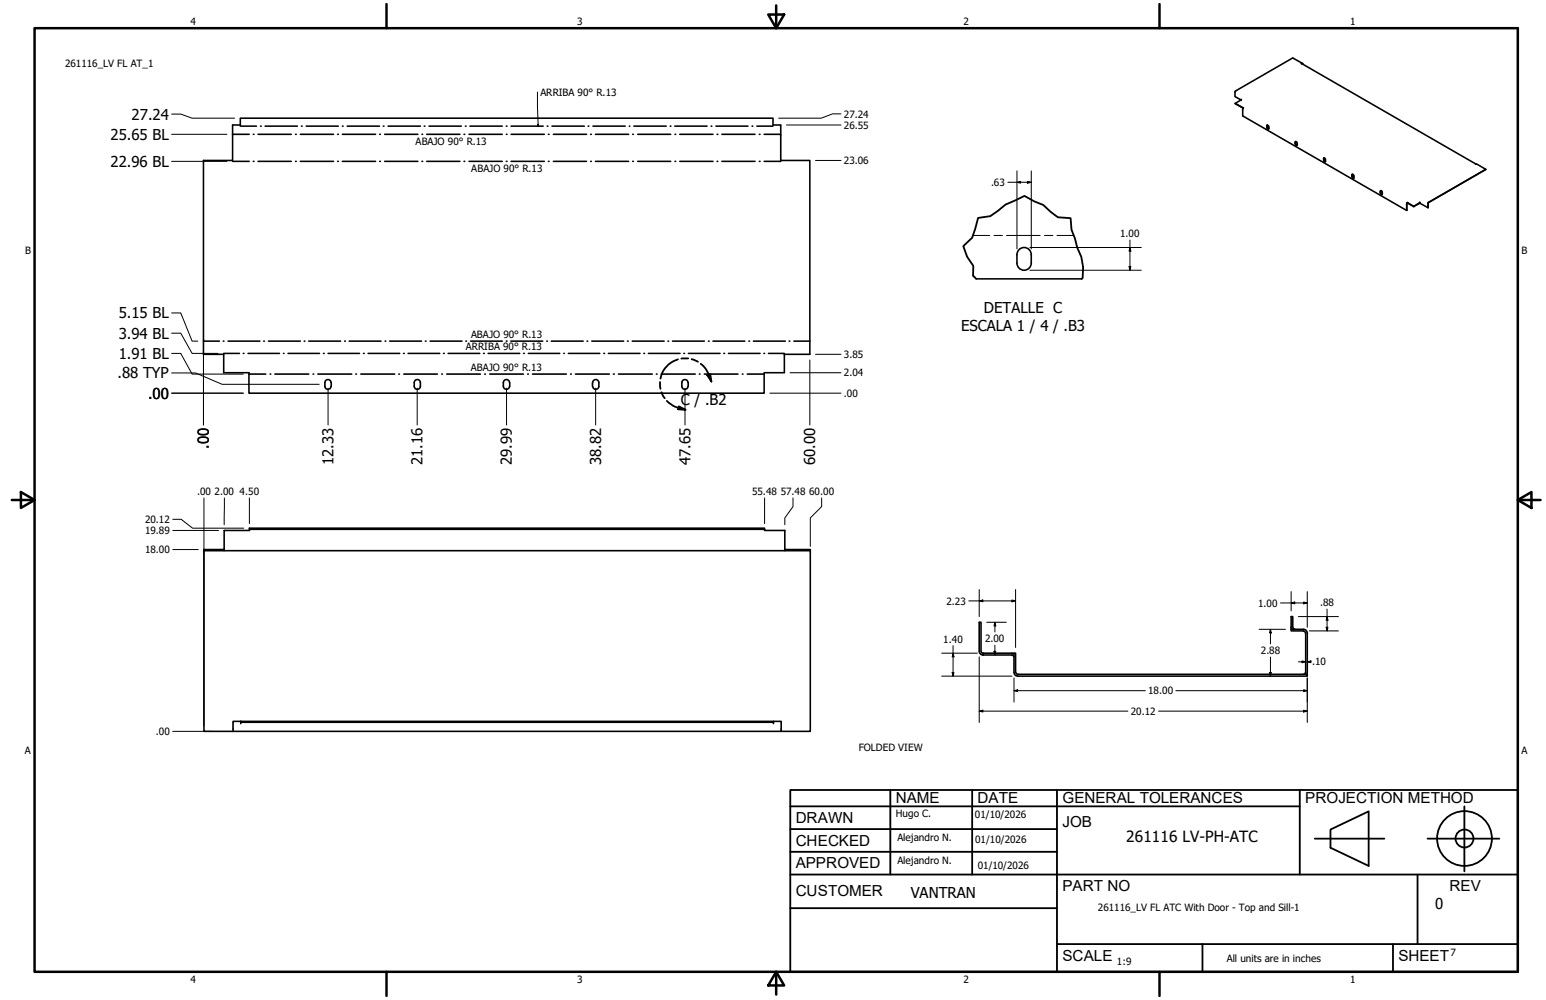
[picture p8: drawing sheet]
<svg xmlns="http://www.w3.org/2000/svg" width="432mm" height="279mm" viewBox="0 0 432 279" stroke-linecap="round" stroke-linejoin="round" font-family="sans-serif">
<!-- layer: GIGA_BendUp -->
<g fill="none" stroke="#000" stroke-width=".44">
<path d="M67.1 35.2h4.5M72.8 35.2h.2M74 35.2h9.1M84.2 35.2h.2M85.5 35.2h9M95.6 35.2h.2M97 35.2h9M107.1 35.2h.2M108.4 35.2h9M118.5 35.2h.2M119.8 35.2h9M130 35.2h.2"/>
<path d="M131.3 35.2h9M141.4 35.2h.2M142.7 35.2h9M152.8 35.2h.2M154.2 35.2h9M164.3 35.2h.2M165.6 35.2h9M175.8 35.2h.1M177 35.2h9.1M187.2 35.2h.2M188.5 35.2h9M198.6 35.2h.2"/>
<path d="M200 35.2h8.9M210.1 35.2h.1M211.4 35.2h4.5M62.5 98.7h4.4M67.9 98.7h.2M69.3 98.7h8.7M79.2 98.7h.1M80.5 98.7h8.7M90.4 98.7h.2M91.6 98.7h8.8M101.5 98.7h.2M102.8 98.7h8.8"/>
<path d="M112.7 98.7h.2M114 98.7h8.8M123.9 98.7h.2M125.2 98.7h8.8M135.1 98.7h.2M136.3 98.7h8.9M146.2 98.7h.2M147.6 98.7h8.7M157.5 98.7h.1M158.7 98.7h8.8M168.7 98.7h.1M169.9 98.7h8.9"/>
<path d="M179.8 98.7h.2M181.1 98.7h8.8M191 98.7h.2M192.3 98.7h8.8M202.2 98.7h.2M203.5 98.7h8.8M213.4 98.7h.2M214.6 98.7h4.5"/>
</g>
<!-- layer: GIGA_BendDown -->
<g fill="none" stroke="#000" stroke-width=".44">
<path d="M65 37.5h4.6M70.7 37.5h.2M72.1 37.5h9.2M82.5 37.5h.2M83.9 37.5h9.3M94.3 37.5h.2M95.6 37.5h9.3M106 37.5h.2M107.4 37.5h9.3M117.9 37.5h.1M119.2 37.5h9.3M129.6 37.5h.2"/>
<path d="M131 37.5h9.3M141.4 37.5h.2M142.7 37.5h9.3M153.2 37.5h.2M154.6 37.5h9.2M165 37.5h.2M166.3 37.5h9.3M176.7 37.5h.2M178.1 37.5h9.2M188.5 37.5h.2M189.9 37.5h9.2M200.3 37.5h.2"/>
<path d="M201.6 37.5h9.3M212.1 37.5h.2M213.4 37.5h4.7M65 45.1h4.6M70.7 45.1h.2M72.1 45.1h9.2M82.5 45.1h.2M83.9 45.1h9.3M94.3 45.1h.2M95.6 45.1h9.3M106 45.1h.2M107.4 45.1h9.3"/>
<path d="M117.9 45.1h.1M119.2 45.1h9.3M129.6 45.1h.2M131 45.1h9.3M141.4 45.1h.2M142.7 45.1h9.3M153.2 45.1h.2M154.6 45.1h9.2M165 45.1h.2M166.3 45.1h9.3M176.7 45.1h.2M178.1 45.1h9.2"/>
<path d="M188.5 45.1h.2M189.9 45.1h9.2M200.3 45.1h.2M201.6 45.1h9.3M212.1 45.1h.2M213.4 45.1h4.7M56.8 95.3h4.5M62.4 95.3h.1M63.7 95.3h8.9M73.7 95.3h.2M75 95.3h8.9M85 95.3h.2"/>
<path d="M86.2 95.3h8.9M96.3 95.3h.2M97.5 95.3h8.9M107.6 95.3h.2M108.8 95.3h8.9M118.8 95.3h.2M120.1 95.3h8.9M130.1 95.3h.2M131.4 95.3h8.9M141.4 95.3h.2M142.7 95.3h8.9M152.7 95.3h.2"/>
<path d="M154 95.3h8.9M164 95.3h.1M165.3 95.3h8.9M175.3 95.3h.2M176.6 95.3h8.9M186.6 95.3h.2M187.8 95.3h8.9M197.9 95.3h.2M199.1 95.3h8.9M209.2 95.3h.2M210.4 95.3h8.9M220.4 95.3h.2"/>
<path d="M221.7 95.3h4.5M69.5 104.5h4.7M75.4 104.5h.2M76.8 104.5h9.4M87.4 104.5h.2M88.8 104.5h9.4M99.4 104.5h.2M100.8 104.5h9.4M111.4 104.5h.2M112.8 104.5h9.4M123.4 104.5h.2M124.8 104.5h9.4"/>
<path d="M135.4 104.5h.2M136.8 104.5h9.4M147.4 104.5h.2M148.7 104.5h9.5M159.4 104.5h.2M160.7 104.5h9.5M171.3 104.5h.3M172.7 104.5h9.5M183.3 104.5h.2M184.7 104.5h9.5M195.3 104.5h.2M196.7 104.5h9.4"/>
<path d="M207.3 104.5h.2M208.7 104.5h4.7"/>
</g>
<!-- layer: Visible (ANSI) -->
<g fill="none" stroke="#000" stroke-width=".44">
<path d="M363.7 17.7v.1M65 34.9h2.1v-1.9h148.8v1.9h2.2v9.9h8.1v54.2h-7.1v5.1h-5.7v5.8h-143.9v-5.8h-7v-5.1h-5.7v-54.2h8.2zM346.6 27.9l-1.6 1M346.6 27.9l-1.7-.9 .2-1.6 16-9.2 2.6 1.5-.2 .1 48.7 28M346.7 27.7l-.1 .2M347.2 30.2l-2.2-1.3 2.3 1.3-.2 .1v2.1l45.8 26.4M353.8 35.1l.1-.2 .4 .3v.9l-.5-.4zM353.9 34.9v.7l.4 .4M361.8 39.6h.2l.3 .2v.8l-.5-.2zM361.9 39.6v.7l.4 .3M369.7 44.2l.3-.1 .2 .3-.1 .8-.3-.2zM369.8 44.1v.7l.4 .3"/>
<path d="M377.6 48.7l.5 .2v.9l-.5-.3zM377.8 48.7l-.1 .7 .4 .3M385.6 53.3l.4 .2v.9l-.4-.3zM385.6 53.3v.7l.5 .4M393.1 56.7l1.7 1M393.1 56.6l-.2 .2v2l.2-2.1M396.6 56.7l-1.8 1M412.2 45.9l.2-.1 2.6 1.5-16 9.2-.2 1.5-2.2-1.2v-.3l-1.8 1.2M415 47.4l-16 9.2-.2 1.4M415 47.3v.1M272.7 77.9h29.4M284.6 69.7a2 2 0 0 1 2.2-.4 2 2 0 0 1 1.2 1.9v2.3a2 2 0 0 1-1.9 2 2 2 0 0 1-2.1-2l.1-2.9z"/>
<path d="M92.5 106.9a.86 .86 0 0 0-.9-.9 .86 .86 0 0 0-.9 .9v1a.86 .86 0 0 0 .9 .9 .86 .86 0 0 0 .9-.9M92.5 106.9v1M115.9 106.3a.86 .86 0 0 1 1-.2 .86 .86 0 0 1 .5 .8v1a.86 .86 0 0 1-.8 .9 .86 .86 0 0 1-.9-.9v-1zM142.3 106.9a.86 .86 0 0 0-.9-.9 .86 .86 0 0 0-.8 .9v1a.86 .86 0 0 0 .9 .9 .86 .86 0 0 0 .8-.9M142.4 106.9v1M165.5 106.9v1M165.5 106.9a.86 .86 0 0 1 .9-.9 .86 .86 0 0 1 .9 .9v1a.86 .86 0 0 1-.9 .9 .86 .86 0 0 1-.9-.9M192.2 106.9a.86 .86 0 0 0-.9-.9 .86 .86 0 0 0-.9 .9v1a.86 .86 0 0 0 .9 .9 .86 .86 0 0 0 .9-.9M192.2 106.9v1M57 153.9v50.4h8.1M62.6 153.5h-5.6v.4h169.3v-.4h-7.1M69.7 147.9h143.9v-.3h-143.9v.6h-7.1v5.7"/>
<path d="M213.6 147.9v.3h5.6v5.3M219.2 153.5v.4M226.3 153.9v50.4h-8.1M360.6 175.2l.1 .6M360.6 175.3v-3h.5v2.9l.2 .5 .3 .1M364.1 176.3l.4 .3 .1 .3M364.1 175.8l.6 .2 .4 .8v11.1l-.1 .5M364.1 175.8h-3.5v.5h3.5M364.7 176.8v11M273.5 182l.4 .8 .6 .2M273.5 181.9v-8h.5v8M274 182l.1 .2 .4 .3"/>
<path d="M274.6 182.5v.5M274.6 183h8M274.6 182.5h8M282.6 182.5l.6 .2M282.6 183l.5 .3v.2M283.7 187.8v-5.3h-.5l.1 5.7 .3 .5 .7 .2h80.8v-.5h-80.9l-.5-.5M364.6 187.9l-.3 .4-.2 .1M67.2 201.5h-2.1v2.8h153.1v-2.8h-2.2M67.2 201.5v.7M67.2 201.5h148.8v.3h-148.8M216 201.8v.4"/>
</g>
<circle cx="363.7" cy="17.8" r=".22" fill="#000"/>
<!-- layer: Break Line (ANSI)-1 -->
<path d="M272.7 77.9l-.9-.9v-2.7l-1.7-2.5-1.1-3 2.5-2.4 1.7-5.5 3.4-.5 4.3-3.2 5.2-2.5 2.8 1.6 2.5 1 2 1.9 2.1 1.5 3.5 .3 .3 3.2 .9 2.4 .7 2.6 1.1 2.6 .5 2.8-.1 3.1-.3 .2" fill="none" stroke="#000" stroke-width=".51"/>
<!-- layer: Bend Centerline (ANSI)-1 -->
<path d="M271.7 65.8h4.7M277.6 65.8h2.4M281.1 65.8h9.4M291.7 65.8h2.4M295.2 65.8h4.7" fill="none" stroke="#000" stroke-width=".28"/>
<!-- layer: Contorno de detalle (ANSI) -->
<path d="M184.3 106.7l.2 1.9M184.7 109.6l1 1.7M186.2 112l2.3 1.6 3 .9M189.4 100.4a7.2 7.2 0 0 0-4.9 5.4M189.6 113.5l1.9 1-2.1-.1zM192.2 100.1l-1.9 .1M193.2 100.3l1.7 .8M195.7 101.7l1.5 1.6 1.5 3.3M197.5 104.8l.9-.3 .3 2.1z" fill="none" stroke="#000" stroke-width=".51"/>
<path d="M189.6 113.5l1.9 1-2.1-.1zM197.5 104.8l.9-.3 .3 2.1z" fill="#000"/>
<!-- layer: Borde (ANSI) -->
<g fill="none" stroke="#000" stroke-width=".7">
<path d="M9.7 7.9h414.2v263.6h-414.2zM107.9 1.1v6.8M214.6 4.1h4.4l-2.2 3.8zM216.8 1.5v6.4M323.8 1.1v6.8M3.3 139.7h6.4M5.8 137.5l3.9 2.2-3.9 2.2zM423.9 139.7l3.8-2.2v4.4zM423.9 139.7h6.4M107.9 271.5v6.8M216.8 271.5l2.2 3.8h-4.4zM216.8 271.5v6.4"/>
<path d="M323.8 271.5v6.8"/>
</g>
<!-- layer: Title (ANSI)-1 -->
<g fill="none" stroke="#000" stroke-width=".51">
<path d="M220.7 220.7h203.2v50.8h-203.2zM220.7 225.3h142.3M220.7 231.6h74.5M220.7 238h74.5M248.7 220.7v23.6M271.5 220.7v23.6M295.2 220.7v50.8M363 220.7v23.6M367.2 234.3h19.5M371.6 231.8l10.7-5.1v15.2l-10.7-5zM398.7 234.3h20.1M409 225.3v18.2"/>
<path d="M220.7 244.3h203.2M220.7 253.7h74.5M395.9 244.3v19.5M295.2 263.8h128.7M335.9 263.8v7.7M389.1 263.8v7.7"/>
<circle cx="409" cy="234.3" r="7.7"/>
<circle cx="409" cy="234.3" r="2.51"/>
</g>
<!-- layer: Cota (ANSI) -->
<g fill="none" stroke="#000" stroke-width=".28">
<path d="M47.9 37.5h15.5M47.9 31.9h2.6l3.2 1.1h11.8M219.6 34.9h15.3M234.9 31.8h-2.4l-3.1 1.2h-11.9M47.9 45.1h15.5M227.8 44.8h7.1M281.5 50.9h6.5M284 50.9l1.1-.2v.5zM284 47.8v21.7M287 50.7l1 .2-1 .3zM288 47.8v21.7M287.7 75.5h31.1"/>
<path d="M287.7 69.2h31.1M315.3 74.5h.5l-.2 1zM315.6 69.2l.2 1h-.5zM315.6 67.1v8.4M47.9 98.7h2.6l3.2 5.8h14.2M47.9 93.1h2.6l3.2 5.6h7.2M47.9 87.4h2.6l3.2 7.9h1.5M56.8 96.5v22.2zM227.8 99h7.1M47.9 109.9h20zM47.9 104.2h6.7l7.4 3.2h27.2M91.6 108.5v10.2"/>
<path d="M116.5 108.5v10.2M141.5 108.5v10.2M166.4 108.5v10.2M191.3 108.5v10.2M215 109.9h19.9M220.7 104.1h14.2M226.2 100.6v18.1M57 139.1v63.7M62.7 139.1l-.1 7.5M69.7 139.1v7.2M213.6 139.1v7.2M221.5 139.1v2.4l-2.3 3.2v1.9"/>
<path d="M229.5 139.1v2.4l-3.2 3.2v8M48.3 153.5h7.1M48.3 148.2h12.7M48.3 145.1h2.3l3.2 2.5h14.3M270.6 167.9h13.1M273.5 167.9l1-.3v.5zM273.5 164.7v7.6M275.6 173.9h5.5M277.9 173.9l.2 1h-.5zM277.9 173.9v2.7M282.6 167.6l1.1 .3-1.1 .2zM283.7 164.7v16.2"/>
<path d="M351.7 175.8h7.3M354.8 175.8l.3 1h-.5zM354.8 175.8v4.1M357.6 168.5h7.5M360.6 168.5l1-.3v.5zM360.6 165.3v5.4M362.6 172.3h11.2M364.1 168.2l1 .3-1 .2zM365.1 165.3v10M365.7 176.3h8.1M370.4 175.3h.5l-.3 1zM370.6 172.3l.3 1h-.5z"/>
<path d="M370.6 170.2v6.1M263 182.5h10M263 188.9h19.6M265.9 187.9h.5l-.2 1zM266.2 182.5l.2 1h-.5zM266.2 180.4v8.5M273.5 198.7l1-.3v.5zM273.5 198.7h41.5M273.5 183.5v18.4M277.6 182h.5l-.2 1zM277.9 180.3v2.7M283.2 193l1-.3v.5z"/>
<path d="M283.2 193h36.7M283.2 189.4v6.8M323.6 198.7h41.5M328.4 193h36.7M354.6 187.9h.5l-.3 1zM354.8 183.6v5.3M362.6 184.9h2.1M363.7 184.7l1 .2-1 .3zM364.1 198.4l1 .3-1 .2zM364.1 192.7l1 .3-1 .2zM365.1 184.9l1-.2v.5zM365.1 189.4v12.5"/>
<path d="M365.1 184.9h1M48.3 204.3h11.1"/>
</g>
<path d="M150.1 25.7l.2 9.5M150.2 34.7h.2l-.1 .5z" fill="none" stroke="#000" stroke-width=".28"/>
<path d="M150.2 34.7h.2l-.1 .5z" fill="#000"/>
<!-- layer: Cota (ANSI) -->
<g fill="#000">
<path d="M284 50.9l1.1-.2v.5zM287 50.7l1 .2-1 .3zM315.3 74.5h.5l-.2 1zM315.6 69.2l.2 1h-.5zM273.5 167.9l1-.3v.5zM277.9 173.9l.2 1h-.5zM282.6 167.6l1.1 .3-1.1 .2zM354.8 175.8l.3 1h-.5zM360.6 168.5l1-.3v.5zM364.1 168.2l1 .3-1 .2zM370.4 175.3h.5l-.3 1zM370.6 172.3l.3 1h-.5z"/>
<path d="M265.9 187.9h.5l-.2 1zM266.2 182.5l.2 1h-.5zM273.5 198.7l1-.3v.5zM277.6 182h.5l-.2 1zM283.2 193l1-.3v.5zM354.6 187.9h.5l-.3 1zM363.7 184.7l1 .2-1 .3zM364.1 198.4l1 .3-1 .2zM364.1 192.7l1 .3-1 .2zM365.1 184.9l1-.2v.5z"/>
</g>
<g font-size="4.3">
<text x="250.2" y="224.2">NAME</text>
<text x="273" y="224.2">DATE</text>
<text x="296.7" y="224.3">GENERAL TOLERANCES</text>
<text x="364.6" y="224.3">PROJECTION METHOD</text>
<text x="222.2" y="229.9">DRAWN</text>
<text x="296.7" y="230.9">JOB</text>
<text x="222.2" y="236.3">CHECKED</text>
<text x="314.6" y="235.1">261116 LV-PH-ATC</text>
<text x="222.2" y="242.6">APPROVED</text>
<text x="222.2" y="250.3">CUSTOMER</text>
<text x="296.7" y="249">PART NO</text>
<text x="404.8" y="248.9">REV</text>
<text x="296.7" y="268.4">SCALE</text>
<text x="390.6" y="268.4">SHEET</text>
</g>
<g font-size="4.2">
<text x="36.8" y="33.4">27.24</text>
<text x="30.9" y="39.1">25.65 BL</text>
<text x="30.9" y="46.6">22.96 BL</text>
<text x="33.1" y="89">5.15 BL</text>
<text x="274.8" y="87.5">DETALLE C</text>
<text x="33.1" y="94.6">3.94 BL</text>
<text x="268.4" y="92.5">ESCALA 1 / 4 / .B3</text>
<text x="33.1" y="100.3">1.91 BL</text>
<text x="32.8" y="105.7">.88 TYP</text>
<text x="41.3" y="111.4">.00</text>
<text x="190.2" y="113.2">C / .B2</text>
<text x="58.4" y="125.4" transform="rotate(-90 58.4 125.4)">.00</text>
<text x="93.2" y="130" transform="rotate(-90 93.2 130)">12.33</text>
<text x="118" y="130" transform="rotate(-90 118 130)">21.16</text>
<text x="143" y="130" transform="rotate(-90 143 130)">29.99</text>
<text x="167.9" y="130" transform="rotate(-90 167.9 130)">38.82</text>
<text x="192.8" y="130" transform="rotate(-90 192.8 130)">47.65</text>
<text x="227.7" y="130" transform="rotate(-90 227.7 130)">60.00</text>
<text x="254.4" y="250.8">VANTRAN</text>
<text x="400.9" y="254">0</text>
</g>
<g font-size="2.8">
<text x="53.2" y="6.9">4</text>
<text x="161.2" y="6.9">3</text>
<text x="269.1" y="6.9">2</text>
<text x="377.1" y="6.9">1</text>
<text x="18.2" y="18.7">261116_LV FL AT_1</text>
<text x="150.9" y="26.7">ARRIBA 90° R.13</text>
<text x="235.7" y="35.9">26.55</text>
<text x="235.7" y="32.9">27.24</text>
<text x="116.1" y="40.4">ABAJO 90° R.13</text>
<text x="131.6" y="47.9">ABAJO 90° R.13</text>
<text x="235.7" y="45.8">23.06</text>
<text x="276.8" y="51.9">.63</text>
<text x="7" y="70.9">B</text>
<text x="312.9" y="66.2">1.00</text>
<text x="424.9" y="70.9">B</text>
<text x="131.6" y="94.5">ABAJO 90° R.13</text>
<text x="130.1" y="97.9">ARRIBA 90° R.13</text>
<text x="235.7" y="100">3.85</text>
<text x="131.5" y="103.6">ABAJO 90° R.13</text>
<text x="235.7" y="105.2">2.04</text>
<text x="235.7" y="110.9">.00</text>
<text x="55.1" y="138.3">.00</text>
<text x="59.9" y="138.3">2.00</text>
<text x="66.9" y="138.3">4.50</text>
<text x="210.1" y="138.3">55.48</text>
<text x="218.1" y="138.3">57.48</text>
<text x="226" y="138.3">60.00</text>
<text x="40.5" y="149.2">19.89</text>
<text x="40.5" y="146.1">20.12</text>
<text x="40.5" y="154.6">18.00</text>
<text x="264.4" y="168.9">2.23</text>
<text x="351.4" y="169.5">1.00</text>
<text x="368.7" y="169.3">.88</text>
<text x="263.5" y="179.6">1.40</text>
<text x="275.1" y="179.5">2.00</text>
<text x="352.1" y="182.8">2.88</text>
<text x="366.5" y="185.9">.10</text>
<text x="320.7" y="194">18.00</text>
<text x="315.8" y="199.7">20.12</text>
<text x="43.6" y="205.4">.00</text>
<text x="239.8" y="209.7">FOLDED VIEW</text>
<text x="6.9" y="210.6">A</text>
<text x="424.9" y="210.6">A</text>
<text x="250.2" y="228.3">Hugo C.</text>
<text x="272.3" y="228.4">01/10/2026</text>
<text x="250.6" y="234.9">Alejandro N.</text>
<text x="272.4" y="235.6">01/10/2026</text>
<text x="250.6" y="241.5">Alejandro N.</text>
<text x="273.1" y="242.8">01/10/2026</text>
<text x="306.6" y="254.5">261116_LV FL ATC With Door - Top and Sill-1</text>
<text x="312" y="269.7">1:9</text>
<text x="342.6" y="268.7">All units are in inches</text>
<text x="405.1" y="267.1">7</text>
<text x="53.2" y="274.6">4</text>
<text x="161.2" y="274.6">3</text>
<text x="269.1" y="274.6">2</text>
<text x="377.1" y="274.6">1</text>
</g>
</svg>
